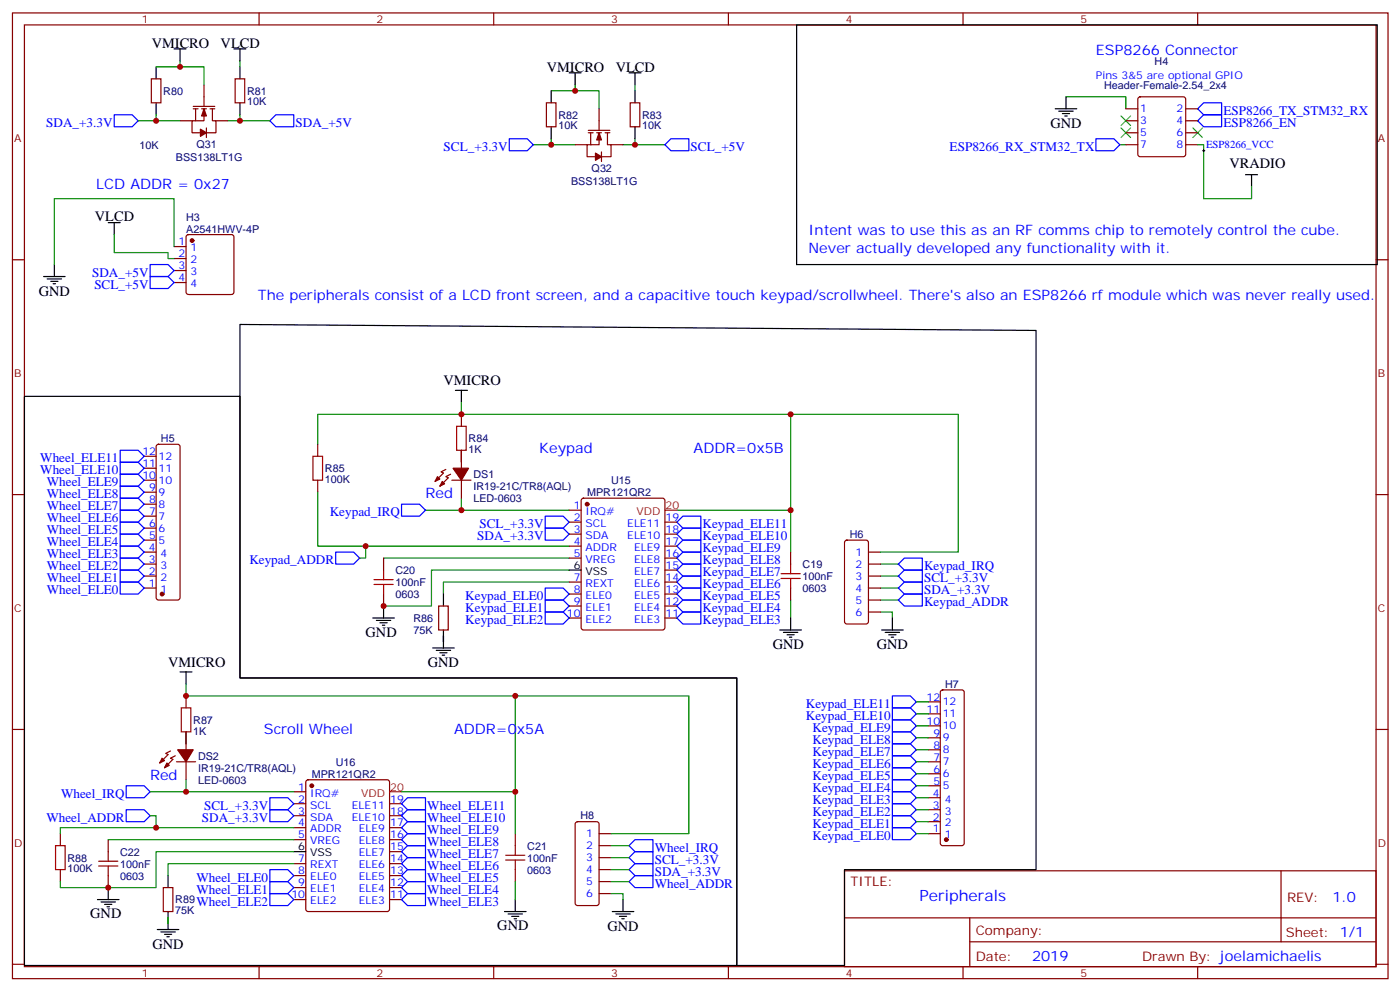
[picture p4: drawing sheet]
<svg xmlns="http://www.w3.org/2000/svg" width="413mm" height="292mm" viewBox="0 0 413 292" stroke-linecap="round" stroke-linejoin="round" font-family="sans-serif">
<g fill="none" stroke="#870000" stroke-width=".35">
<path d="M3.7 3.8h405.3v284.3h-405.3zM7.2 7.3h398.3v277.3h-398.3zM76.3 3.8v3.5M145.5 3.8v3.5M214.6 3.8v3.5M283.8 3.8v3.5M352.9 3.8v3.5M44.6 23.2h2.8v7.1h-2.8zM53.1 35.6h3.5M56.9 31.3h6.4M56.9 32h1.4M57.6 32v3.6"/>
<path d="M59.4 32h1.4M60.1 32v3.6h-3.5v3.5h2.5M60.1 25v6.3M60.8 37.7v2.8M61.9 32h1.4M62.6 32v3.6h1v3.5h-2.8M63.6 35.6h3.6M69.3 23.2h2.8v7.1h-2.8zM161 30.3h2.8v7h-2.8zM173.4 38.4h6.3M173.4 39.1h1.4M174.1 39.1v3.5"/>
<path d="M175.8 39.1h1.4M176.5 39.1v3.5h-3.5v3.5h2.5M176.5 32v6.4M178.3 39.1h1.4M179 39.1v3.5h1.1v3.5h-2.9M185.7 30.3h2.8v7h-2.8zM331.8 32h3.5M331.8 35.6h3.5M331.8 39.1h3.5M335.5 28.7l.5-.2h12.7l.5 .2 .2 .5v16.2l-.2 .5-.5 .2h-12.7l-.5-.2-.2-.5v-16.2zM349.4 32h3.5M349.4 35.6h3.5"/>
<path d="M349.4 39.1h3.5M169.5 42.6h3.5M177.2 44.7v2.9M180.1 42.6h3.5M331.8 42.6h3.5M349.4 42.6h3.5M3.7 76.5h3.5M51.3 72.6h3.5M51.3 76.1h3.5M51.3 79.7h3.5M55.1 69.3l.4-.2h12.7l.5 .2 .2 .5v16.2l-.2 .5-.5 .2h-12.7l-.5-.2-.2-.5v-16.2zM405.5 76.5h3.5"/>
<path d="M51.3 83.2h3.5M42.5 137.9h3.5M42.5 134.3h3.5M46.2 131l.5-.2h5.7l.5 .2 .2 .5v44.5l-.3 .5-.4 .2h-5.7l-.5-.3-.2-.4v-44.5zM93.6 130.8v3.5M131.4 138.2l-1.4 .7 .7 .4-2.5 2.4M132.8 139.6l-1.4 .7 .7 .4-2.5 2.5M136 122v3.5M136 132.6v5.3M3.7 145.6h3.5M42.5 159h3.5M42.5 155.5h3.5"/>
<path d="M42.5 152h3.5M42.5 148.4h3.5M42.5 144.9h3.5M42.5 141.4h3.5M93.6 141.4v3.5M133.1 141.4h5.7M136 141.4v5.3M167.7 150.2h3.5M167.7 153.7h3.5M167.7 157.3h3.5M171.5 146.9l.4-.2h23.3l.7 .4v37.7l-.4 .6-23.6 .1-.6-.5-.1-37.6zM195.9 153.7h3.6"/>
<path d="M195.9 157.3h3.6M249.1 159.2l.5-.2h5.6l.6 .5 .1 23.5-.5 .7h-5.8l-.7-.4-.1-23.6zM405.5 145.6h3.5M42.5 173.1h3.5M42.5 169.6h3.5M42.5 166.1h3.5M42.5 162.6h3.5M113 164.3v3.6M113 174.9v3.5M129.3 178.4h2.8v7.1h-2.8zM167.7 160.8h3.5M167.7 164.3h3.5"/>
<path d="M167.7 171.4h3.5M167.7 174.9h3.5M167.7 178.4h3.5M195.9 160.8h3.6M195.9 164.3h3.6M195.9 171.4h3.6M195.9 174.9h3.6M195.9 178.4h3.6M195.9 167.9h3.6M233 162.6v3.5M233 173.1v3.6M255.9 173.1h3.5"/>
<path d="M255.9 169.6h3.5M255.9 166.1h3.5M255.9 162.6h3.5M255.9 176.7h3.5M167.7 182h3.5M195.9 182h3.6M255.9 180.2h3.5M3.7 214.8h3.5M54.8 204.9v3.5M54.8 215.5v5.3M273.5 217.2h3.6M273.5 213.7h3.6"/>
<path d="M273.5 210.2h3.6M273.5 206.7h3.6M277.3 203.3l.5-.2h5.6l.5 .2 .2 .5v44.5l-.2 .5-.5 .2h-5.6l-.5-.2-.2-.5v-44.5zM405.5 214.8h3.5M50.2 221.1l-1.4 .7 .7 .4-2.4 2.4M51.6 222.5l-1.4 .7 .7 .4-2.4 2.5M52 224.3h5.6M54.8 224.3v5.3M86.6 233.1h3.5M86.6 236.6h3.5M90.3 229.8l.5-.2h23.3l.6 .4 .1 37.7-.5 .6-23.5 .1-.6-.5-.1-37.6zM114.8 236.6h3.5"/>
<path d="M273.5 224.3h3.6M273.5 238.4h3.6M273.5 234.9h3.6M273.5 231.4h3.6M273.5 227.8h3.6M273.5 220.8h3.6M17.8 245.5v3.5M17.8 256v3.6M31.9 247.2v3.6M31.9 257.8v3.5M86.6 240.2h3.5M86.6 243.7h3.5"/>
<path d="M86.6 247.2h3.5M86.6 254.3h3.5M86.6 257.8h3.5M114.8 240.2h3.5M114.8 243.7h3.5M114.8 247.2h3.5M114.8 254.3h3.5M114.8 257.8h3.5M114.8 250.8h3.5M151.8 245.5v3.5M151.8 256v3.6M169.7 242.1l.5-.2h5.6l.7 .5v23.5l-.4 .7h-5.9l-.7-.4v-23.6z"/>
<path d="M176.5 245.5h3.6M176.5 249h3.6M176.5 252.5h3.6M176.5 256h3.6M176.5 259.6h3.6M248.8 256.4h156.7v28.2h-156.7zM273.5 245.5h3.6M273.5 241.9h3.6M377.5 256.4v20.9M48.1 261.3h2.8v7.1h-2.8zM86.6 261.3h3.5M86.6 264.9h3.5"/>
<path d="M114.8 261.3h3.5M114.8 264.9h3.5M176.5 263.1h3.6M248.9 270.2h156.5M285.8 277.3h119.6M285.8 270.2v14.2M3.7 283.9h3.5M76.3 284.6v3.5M145.5 284.6v3.5M214.6 284.6v3.5M283.8 284.6v3.5M352.9 284.6v3.5"/>
<path d="M405.5 283.9h3.5"/>
</g>
<g fill="#870000" stroke="#870000" stroke-width=".35">
<path d="M60.1 32l.7 2.1h-1.4z"/>
<path d="M59.1 38l1.7 1.1-1.7 1z"/>
<path d="M176.5 39.1l.7 2.1h-1.4z"/>
<path d="M175.5 45.1l1.7 1-1.7 1.1z"/>
<path d="M49.2 224.6l.7 .8-1.4 .7z"/>
<path d="M47.8 223.2l.7 .7-1.4 .7z"/>
<path d="M52.4 220.8h4.5l-2.1 3.5z"/>
<path d="M130.3 141.7l.7 .8-1.4 .7z"/>
<path d="M128.9 140.3l.7 .7-1.4 .7z"/>
<path d="M133.5 137.9h4.6l-2.1 3.5z"/>
<circle cx="91.9" cy="231.4" r=".53"/>
<circle cx="47.8" cy="174.9" r=".53"/>
<circle cx="278.8" cy="247.2" r=".53"/>
<circle cx="173" cy="148.4" r=".53"/>
<circle cx="56.6" cy="70.8" r=".53"/>
</g>
<g fill="none" stroke="#000" stroke-width=".35">
<path d="M46 19.7v3.5M51.3 14.4h3.5M53.1 14.4v3.5M68.9 14.4h3.6M70.7 14.4v3.5M70.7 19.7v3.5M234.7 7.3h171.1v70.6h-171.1zM46 30.3v3.5M70.7 30.3v3.5M162.4 26.7v3.6M162.4 37.3v3.6M167.7 21.4h3.5"/>
<path d="M169.5 21.4v3.6M185.3 21.4h3.6M187.1 21.4v3.6M187.1 26.7v3.6M187.1 37.3v3.6M310.9 32h6.4M312 32.7h4.2M313.1 33.4h2.1M313.8 34.1h.7M314.1 28.5v3.5M367 51.4h3.6M368.8 51.4v3.6"/>
<path d="M16 77.9v3.5M31.9 65.5h3.5M33.7 65.5v3.6M12.8 81.4h6.4M13.9 82.1h4.2M15 82.8h2.1M15.7 83.5h.7M70.7 95.5l234.6 1.8v158.7h-56.5v28.3h-31.7v-84.7h-146.4zM7.2 116.7h63.5v82.9h146.4v84.7h-209.9zM134.2 114.9h3.5M136 114.9v3.6M113 178.4v3.6"/>
<path d="M130.7 174.9v3.5M167.7 167.9h3.5M53.1 197.8h3.5M54.8 197.8v3.6M109.9 182h6.3M110.9 182.7h4.2M112 183.4h2.1M112.7 184.1h.7M127.5 190.8h6.3M128.6 191.5h4.2M129.6 192.2h2.1M130.3 192.9h.7"/>
<path d="M130.7 185.5v5.3M229.8 185.5h6.3M230.9 186.2h4.2M231.9 186.9h2.1M232.6 187.6h.7M233 182v3.5M259.8 185.5h6.3M260.8 186.2h4.3M261.9 186.9h2.1M262.6 187.6h.7M263 182v3.5M49.5 257.8v3.5"/>
<path d="M86.6 250.8h3.5M28.7 264.9h6.4M29.8 265.6h4.2M30.8 266.3h2.1M31.5 267h.7M31.9 261.3v3.6M46.4 273.7h6.3M47.4 274.4h4.2M48.5 275.1h2.1M49.2 275.8h.7M49.5 268.4v5.3M148.7 268.4h6.3"/>
<path d="M149.7 269.1h4.3M150.8 269.8h2.1M151.5 270.5h.7M151.8 264.9v3.5M180.4 268.4h6.4M181.5 269.1h4.2M182.5 269.8h2.1M183.2 270.5h.7M183.6 264.9v3.5"/>
</g>
<path d="M195.9 150.2h3.6M114.8 233.1h3.5" fill="none" stroke="#f00" stroke-width=".35"/>
<g fill="none" stroke="#008700" stroke-width=".35">
<path d="M46 19.7h14.1v5.3M53.1 17.9v1.8M70.7 17.9v1.8M40.7 35.6h5.3M46 33.8v1.8h7.1M70.7 33.8v1.8h-3.5M70.7 35.6h8.8M162.4 26.7h14.1v5.3M169.5 25v1.7M187.1 25v1.7M314.1 28.5h17.7v3.5M157.1 42.6h5.3"/>
<path d="M162.4 40.9v1.7h7.1M187.1 40.9v1.7h-3.5M187.1 42.6h8.8M330 42.6h1.8M352.9 42.6h1.8v15.9h14.1v-3.5M33.7 69.1v5.3h15.8v1.7h1.8M51.3 72.6v-14.1h-35.3v19.4M136 118.5v3.5M136 122h97v28.2M136 122h-42.4v8.8M136 132.6v3.5M233 122h49.4v40.6h-23"/>
<path d="M93.6 144.9v15.9h74.1M125.4 150.2h10.6M136 146.7v3.5h31.7M199.5 150.2h33.5v12.4M107.7 160.8v3.5h-1.7M113 164.3h54.7M167.7 167.9h-40.6v10.5h-14.1M167.7 171.4h-37v3.5M233 176.7v5.3M259.4 176.7h5.3M259.4 173.1h5.3M259.4 169.6h5.3"/>
<path d="M259.4 166.1h5.3M130.7 187.3v1.7M259.4 180.2h3.6v1.8M54.8 201.4v3.5h97v28.2M54.8 215.5v3.5M151.8 204.9h51.2v40.6h-22.9M270 217.2h3.5M270 213.7h3.5M270 210.2h3.5M270 206.7h3.5M44.2 233.1h10.6M54.8 229.6v3.5h31.8"/>
<path d="M118.3 233.1h33.5v12.4M270 238.4h3.5M270 234.9h3.5M270 231.4h3.5M270 227.8h3.5M270 224.3h3.5M270 220.8h3.5M31.9 247.2h54.7M44.2 240.2h1.8v3.5M86.6 254.3h-37.1v3.5M86.6 243.7h-68.8v1.8M86.6 250.8h-40.6v10.5h-28.2v-1.7"/>
<path d="M151.8 259.6v5.3M180.1 249h5.2M180.1 252.5h5.2M180.1 256h5.2M180.1 259.6h5.2M270 241.9h3.5M270 245.5h3.5M49.5 270.2v1.7M180.1 263.1h3.5v1.8"/>
</g>
<g fill="none" stroke="#00f" stroke-width=".35">
<path d="M33.7 33.8h5.2l1.8 1.8-1.8 1.7h-5.2zM81.3 33.8h5.3v3.5h-5.3l-1.8-1.7zM354.7 33.8h5.3v3.5h-5.3l-1.8-1.7zM354.7 30.3h5.3v3.5h-5.3l-1.8-1.8zM150.1 40.9h5.3l1.7 1.7-1.7 1.8h-5.3zM197.7 40.9h5.3v3.5h-5.3l-1.8-1.8zM322.9 40.9h5.3l1.8 1.7-1.8 1.8h-5.3zM44.2 77.9h5.3l1.8 1.8-1.8 1.7h-5.3zM44.2 81.4h5.3l1.8 1.8-1.8 1.7h-5.3zM35.4 139.6h5.3l1.8 1.8-1.8 1.8h-5.3zM35.4 136.1h5.3l1.8 1.8-1.8 1.7h-5.3zM35.4 132.6h5.3l1.8 1.7-1.8 1.8h-5.3z"/>
<path d="M35.4 157.3h5.3l1.8 1.7-1.8 1.8h-5.3zM35.4 153.7h5.3l1.8 1.8-1.8 1.8h-5.3zM35.4 150.2h5.3l1.8 1.8-1.8 1.7h-5.3zM35.4 146.7h5.3l1.8 1.7-1.8 1.8h-5.3zM35.4 143.2h5.3l1.8 1.7-1.8 1.8h-5.3zM118.3 148.4h5.3l1.8 1.8-1.8 1.8h-5.3zM160.7 155.5h5.2l1.8 1.8-1.8 1.7h-5.2zM160.7 152h5.2l1.8 1.7-1.8 1.8h-5.2zM199.5 157.3l1.7-1.8h5.3v3.5h-5.3zM201.2 159h5.3v3.6h-5.3l-1.7-1.8zM201.2 152h5.3v3.5h-5.3l-1.7-1.8zM35.4 160.8h5.3l1.8 1.8-1.8 1.7h-5.3z"/>
<path d="M35.4 164.3h5.3l1.8 1.8-1.8 1.8h-5.3zM35.4 167.9h5.3l1.8 1.7-1.8 1.8h-5.3zM35.4 171.4h5.3l1.8 1.7-1.8 1.8h-5.3zM98.9 162.6h5.3l1.8 1.7-1.8 1.8h-5.3zM160.7 176.7h5.2l1.8 1.7-1.8 1.8h-5.2zM160.7 173.1h5.2l1.8 1.8-1.8 1.8h-5.2zM199.5 174.9l1.7-1.8h5.3v3.6h-5.3zM199.5 171.4l1.7-1.8h5.3v3.5h-5.3zM199.5 167.9l1.7-1.8h5.3v3.5h-5.3zM199.5 164.3l1.7-1.7h5.3v3.5h-5.3zM201.2 176.7h5.3v3.5h-5.3l-1.7-1.8zM266.5 174.9h5.3v3.5h-5.3l-1.8-1.7z"/>
<path d="M266.5 171.4h5.3v3.5h-5.3l-1.8-1.8zM266.5 167.9h5.3v3.5h-5.3l-1.8-1.8zM266.5 164.3h5.3v3.6h-5.3l-1.8-1.8zM160.7 180.2h5.2l1.8 1.8-1.8 1.7h-5.2zM201.2 180.2h5.3v3.5h-5.3l-1.7-1.7zM263 204.9h5.3l1.7 1.8-1.7 1.7h-5.3zM263 208.4h5.3l1.7 1.8-1.7 1.7h-5.3zM263 211.9h5.3l1.7 1.8-1.7 1.8h-5.3zM263 215.5h5.3l1.7 1.7-1.7 1.8h-5.3zM263 219h5.3l1.7 1.8-1.7 1.7h-5.3zM37.2 231.4h5.3l1.7 1.7-1.7 1.8h-5.3zM37.2 238.4h5.3l1.7 1.8-1.7 1.7h-5.3z"/>
<path d="M79.5 234.9h5.3l1.8 1.7-1.8 1.8h-5.3zM79.5 238.4h5.3l1.8 1.8-1.8 1.7h-5.3zM120.1 234.9h5.3v3.5h-5.3l-1.8-1.8zM120.1 238.4h5.3v3.5h-5.3l-1.8-1.7zM263 236.6h5.3l1.7 1.8-1.7 1.8h-5.3zM263 222.5h5.3l1.7 1.8-1.7 1.8h-5.3zM263 226.1h5.3l1.7 1.7-1.7 1.8h-5.3zM263 229.6h5.3l1.7 1.8-1.7 1.7h-5.3zM263 233.1h5.3l1.7 1.8-1.7 1.7h-5.3zM79.5 256h5.3l1.8 1.8-1.8 1.8h-5.3zM79.5 259.6h5.3l1.8 1.7-1.8 1.8h-5.3zM120.1 241.9h5.3v3.6h-5.3l-1.8-1.8z"/>
<path d="M120.1 245.5h5.3v3.5h-5.3l-1.8-1.8zM120.1 249h5.3v3.5h-5.3l-1.8-1.7zM120.1 252.5h5.3v3.5h-5.3l-1.8-1.7zM120.1 256h5.3v3.6h-5.3l-1.8-1.8zM120.1 259.6h5.3v3.5h-5.3l-1.8-1.8zM185.3 259.6l1.8-1.8h5.3v3.5h-5.3zM187.1 247.2h5.3v3.6h-5.3l-1.8-1.8zM187.1 250.8h5.3v3.5h-5.3l-1.8-1.8zM187.1 254.3h5.3v3.5h-5.3l-1.8-1.8zM263 243.7h5.3l1.7 1.8-1.7 1.7h-5.3zM263 240.2h5.3l1.7 1.7-1.7 1.8h-5.3zM79.5 263.1h5.3l1.8 1.8-1.8 1.7h-5.3z"/>
<path d="M120.1 263.1h5.3v3.5h-5.3l-1.8-1.7z"/>
</g>
<g fill="none" stroke="#a10000" stroke-width=".35">
<path d="M92.2 134.3h2.8v7.1h-2.8zM134.5 125.5h2.9v7.1h-2.9zM110.2 172.1h5.7M110.2 170.7h5.7M113 167.9v2.8M113 172.1v2.8M230.2 170.3h5.6M230.2 168.9h5.6M233 166.1v2.8M233 170.3v2.8M53.4 208.4h2.8v7.1h-2.8zM16.4 249h2.8v7h-2.8z"/>
<path d="M29.1 255h5.6M29.1 253.6h5.6M31.9 250.8v2.8M31.9 255v2.8M149 253.2h5.7M149 251.8h5.7M151.8 249v2.8M151.8 253.2v2.8"/>
</g>
<path d="M330.3 37.7l2.9 2.8M330.3 34.1l2.9 2.9M333.2 37.7l-2.9 2.8M333.2 34.1l-2.9 2.9M351.5 37.7l2.8 2.8M354.3 37.7l-2.8 2.8" fill="none" stroke="#3c3" stroke-width=".35"/>
<path d="M354.3 44.4h.7M354.7 44v.7" fill="none" stroke="#000" stroke-width=".29"/>
<g fill="#c00">
<circle cx="54.8" cy="204.9" r=".88"/>
<circle cx="233" cy="122" r=".88"/>
<circle cx="107.7" cy="160.8" r=".88"/>
<circle cx="113" cy="178.4" r=".88"/>
<circle cx="233" cy="150.2" r=".88"/>
<circle cx="136" cy="150.2" r=".88"/>
<circle cx="136" cy="122" r=".88"/>
<circle cx="54.8" cy="233.1" r=".88"/>
<circle cx="151.8" cy="233.1" r=".88"/>
<circle cx="31.9" cy="261.3" r=".88"/>
<circle cx="187.1" cy="42.6" r=".88"/>
<circle cx="162.4" cy="42.6" r=".88"/>
<circle cx="169.5" cy="26.7" r=".88"/>
<circle cx="53.1" cy="19.7" r=".88"/>
<circle cx="46" cy="35.6" r=".88"/>
<circle cx="70.7" cy="35.6" r=".88"/>
<circle cx="46" cy="243.7" r=".88"/>
<circle cx="151.8" cy="204.9" r=".88"/>
</g>
<text font-size="4.6" fill="#00f" x="270.9" y="265.4">Peripherals</text>
<g font-size="4.2">
<text x="44.7" y="14">VMICRO</text>
<text x="65" y="14">VLCD</text>
<text x="161.1" y="21.1">VMICRO</text>
<text x="181.4" y="21.1">VLCD</text>
<text x="309.5" y="37.7">GND</text>
<text x="362.3" y="49.3">VRADIO</text>
<text x="28" y="65.2">VLCD</text>
<text x="11.4" y="87.1">GND</text>
<text x="130.7" y="113.4">VMICRO</text>
<text x="107.7" y="187.5">GND</text>
<text x="227.7" y="191">GND</text>
<text x="258.4" y="191.1">GND</text>
<text x="49.5" y="196.3">VMICRO</text>
<text x="126.1" y="196.4">GND</text>
<text x="26.6" y="270.4">GND</text>
<text x="146.5" y="273.9">GND</text>
<text x="179" y="274">GND</text>
<text x="44.9" y="279.3">GND</text>
</g>
<g font-size="4.2" fill="#00f">
<text x="322.9" y="16.2">ESP8266 Connector</text>
<text x="28.4" y="55.7">LCD ADDR = 0x27</text>
<text x="238.3" y="69.1">Intent was to use this as an RF comms chip to remotely control the cube.</text>
<text x="238.3" y="74.4">Never actually developed any functionality with it.</text>
<text x="76" y="88.5">The peripherals consist of a LCD front screen, and a capacitive touch keypad/scrollwheel. There's also an ESP8266 rf module which was never really used.</text>
<text x="158.9" y="133.3">Keypad</text>
<text x="204.4" y="133.3">ADDR=0x5B</text>
<text x="125.4" y="146.7">Red</text>
<text x="77.8" y="216.2">Scroll Wheel</text>
<text x="133.8" y="216.2">ADDR=0x5A</text>
<text x="44.2" y="229.6">Red</text>
<text x="392.6" y="265.7">1.0</text>
<text x="304.1" y="283">2019</text>
</g>
<g font-size="3.9" fill="#00f">
<text x="360.5" y="33.8">ESP8266_TX_STM32_RX</text>
<text x="13.6" y="37.3">SDA_+3.3V</text>
<text x="87.1" y="37.3">SDA_+5V</text>
<text x="360.5" y="37.3">ESP8266_EN</text>
<text x="130.7" y="44.4">SCL_+3.3V</text>
<text x="203.5" y="44.4">SCL_+5V</text>
<text x="279.8" y="44.4">ESP8266_RX_STM32_TX</text>
<text x="27.1" y="81.4">SDA_+5V</text>
<text x="27.8" y="84.9">SCL_+5V</text>
<text x="11.9" y="136.1">Wheel_ELE11</text>
<text x="11.9" y="139.6">Wheel_ELE10</text>
<text x="13.8" y="143.2">Wheel_ELE9</text>
<text x="13.8" y="146.7">Wheel_ELE8</text>
<text x="13.8" y="153.7">Wheel_ELE6</text>
<text x="13.8" y="150.2">Wheel_ELE7</text>
<text x="97.2" y="152">Keypad_IRQ</text>
<text x="141.3" y="155.5">SCL_+3.3V</text>
<text x="207" y="155.5">Keypad_ELE11</text>
<text x="13.8" y="160.8">Wheel_ELE4</text>
<text x="13.8" y="157.3">Wheel_ELE5</text>
<text x="140.6" y="159">SDA_+3.3V</text>
<text x="207" y="159">Keypad_ELE10</text>
<text x="13.8" y="164.3">Wheel_ELE3</text>
<text x="13.8" y="167.9">Wheel_ELE2</text>
<text x="73.5" y="166.1">Keypad_ADDR</text>
<text x="207" y="166.1">Keypad_ELE8</text>
<text x="207" y="162.6">Keypad_ELE9</text>
<text x="272.3" y="167.9">Keypad_IRQ</text>
<text x="13.8" y="171.4">Wheel_ELE1</text>
<text x="207" y="173.1">Keypad_ELE6</text>
<text x="207" y="169.6">Keypad_ELE7</text>
<text x="272.3" y="171.4">SCL_+3.3V</text>
<text x="13.8" y="174.9">Wheel_ELE0</text>
<text x="137.1" y="176.7">Keypad_ELE0</text>
<text x="207" y="176.7">Keypad_ELE5</text>
<text x="272.3" y="178.4">Keypad_ADDR</text>
<text x="272.3" y="174.9">SDA_+3.3V</text>
<text x="137.1" y="183.7">Keypad_ELE2</text>
<text x="137.1" y="180.2">Keypad_ELE1</text>
<text x="207" y="183.7">Keypad_ELE3</text>
<text x="207" y="180.2">Keypad_ELE4</text>
<text x="237.5" y="208.4">Keypad_ELE11</text>
<text x="237.5" y="211.9">Keypad_ELE10</text>
<text x="239.4" y="215.5">Keypad_ELE9</text>
<text x="239.4" y="219">Keypad_ELE8</text>
<text x="239.4" y="222.5">Keypad_ELE7</text>
<text x="239.4" y="226.1">Keypad_ELE6</text>
<text x="239.4" y="229.6">Keypad_ELE5</text>
<text x="239.4" y="233.1">Keypad_ELE4</text>
<text x="18" y="234.9">Wheel_IRQ</text>
<text x="60.2" y="238.4">SCL_+3.3V</text>
<text x="125.9" y="238.4">Wheel_ELE11</text>
<text x="239.4" y="236.6">Keypad_ELE3</text>
<text x="13.7" y="241.9">Wheel_ADDR</text>
<text x="59.5" y="241.9">SDA_+3.3V</text>
<text x="125.9" y="241.9">Wheel_ELE10</text>
<text x="125.9" y="245.5">Wheel_ELE9</text>
<text x="239.4" y="243.7">Keypad_ELE1</text>
<text x="239.4" y="240.2">Keypad_ELE2</text>
<text x="125.9" y="249">Wheel_ELE8</text>
<text x="192.9" y="250.8">Wheel_IRQ</text>
<text x="239.4" y="247.2">Keypad_ELE0</text>
<text x="125.9" y="252.5">Wheel_ELE7</text>
<text x="125.9" y="256">Wheel_ELE6</text>
<text x="192.9" y="254.3">SCL_+3.3V</text>
<text x="192.9" y="257.8">SDA_+3.3V</text>
<text x="57.9" y="259.6">Wheel_ELE0</text>
<text x="57.9" y="263.1">Wheel_ELE1</text>
<text x="125.9" y="259.6">Wheel_ELE5</text>
<text x="125.9" y="263.1">Wheel_ELE4</text>
<text x="192.9" y="261.3">Wheel_ADDR</text>
<text x="57.9" y="266.6">Wheel_ELE2</text>
<text x="125.9" y="266.6">Wheel_ELE3</text>
</g>
<g font-size="3.9" fill="#800">
<text x="250.6" y="261">TITLE:</text>
<text x="379.2" y="265.7">REV:</text>
<text x="287.5" y="275.2">Company:</text>
<text x="378.9" y="275.8">Sheet: 1/1</text>
<text x="287.5" y="282.9">Date:</text>
<text x="336.6" y="282.9">Drawn By: joelamichaelis</text>
</g>
<g font-size="3.2" fill="#800">
<text x="41.8" y="6.8">1</text>
<text x="110.9" y="6.8">2</text>
<text x="180.1" y="6.8">3</text>
<text x="249.2" y="6.8">4</text>
<text x="318.3" y="6.8">5</text>
<text x="4.2" y="41.9">A</text>
<text x="406" y="41.9">A</text>
<text x="4.2" y="111.1">B</text>
<text x="406" y="111.1">B</text>
<text x="4.2" y="180.2">C</text>
<text x="406" y="180.2">C</text>
<text x="4.2" y="249.3">D</text>
<text x="406" y="249.3">D</text>
<text x="41.8" y="287.6">1</text>
<text x="110.9" y="287.6">2</text>
<text x="180.1" y="287.6">3</text>
<text x="249.2" y="287.6">4</text>
<text x="318.3" y="287.6">5</text>
</g>
<g font-size="3.2" fill="#00f">
<text x="322.9" y="23.2">Pins 3&amp;5 are optional GPIO</text>
<text x="336" y="33.1">1</text>
<text x="346.7" y="33.1">2</text>
<text x="336" y="36.6">3</text>
<text x="336" y="40.1">5</text>
<text x="346.7" y="36.6">4</text>
<text x="346.7" y="40.1">6</text>
<text x="336" y="43.7">7</text>
<text x="346.7" y="43.7">8</text>
<text x="355.4" y="43.5">ESP8266_VCC</text>
<text x="52.6" y="72.2">1</text>
<text x="52.6" y="75.8">2</text>
<text x="56.1" y="74">1</text>
<text x="56.1" y="77.5">2</text>
<text x="52.6" y="79.3">3</text>
<text x="52.6" y="82.8">4</text>
<text x="56.1" y="81.1">3</text>
<text x="56.1" y="84.6">4</text>
<text x="42" y="137.5">11</text>
<text x="42" y="134">12</text>
<text x="46.7" y="135.4">12</text>
<text x="42" y="141">10</text>
<text x="46.7" y="142.5">10</text>
<text x="46.7" y="138.9">11</text>
<text x="44" y="148.1">8</text>
<text x="44" y="144.6">9</text>
<text x="46.7" y="149.5">8</text>
<text x="46.7" y="146">9</text>
<text x="169" y="149.9">1</text>
<text x="44" y="155.2">6</text>
<text x="44" y="151.6">7</text>
<text x="46.7" y="153">7</text>
<text x="169" y="153.4">2</text>
<text x="172.5" y="151.6">IRQ#</text>
<text x="172.5" y="155.2">SCL</text>
<text x="184.8" y="155.2">ELE11</text>
<text x="196.1" y="153.4">19</text>
<text x="44" y="158.7">5</text>
<text x="46.7" y="160.1">5</text>
<text x="46.7" y="156.6">6</text>
<text x="169" y="156.9">3</text>
<text x="169" y="160.4">4</text>
<text x="172.5" y="158.7">SDA</text>
<text x="184.8" y="158.7">ELE10</text>
<text x="196.1" y="160.4">17</text>
<text x="196.1" y="156.9">18</text>
<text x="43.8" y="165.7">3</text>
<text x="43.8" y="162.2">4</text>
<text x="47.3" y="167.5">3</text>
<text x="47.3" y="164">4</text>
<text x="169" y="164">5</text>
<text x="172.5" y="162.2">ADDR</text>
<text x="172.5" y="165.7">VREG</text>
<text x="186.8" y="165.7">ELE8</text>
<text x="186.8" y="162.2">ELE9</text>
<text x="196.1" y="167.5">15</text>
<text x="196.1" y="164">16</text>
<text x="252.1" y="163.6">1</text>
<text x="252.1" y="167.1">2</text>
<text x="43.8" y="172.8">1</text>
<text x="43.8" y="169.3">2</text>
<text x="47.3" y="171">2</text>
<text x="169" y="171">7</text>
<text x="172.5" y="172.8">REXT</text>
<text x="186.8" y="172.8">ELE6</text>
<text x="186.8" y="169.3">ELE7</text>
<text x="196.1" y="171">14</text>
<text x="252.1" y="170.7">3</text>
<text x="47.3" y="174.6">1</text>
<text x="169" y="174.6">8</text>
<text x="169" y="178.1">9</text>
<text x="172.5" y="176.3">ELE0</text>
<text x="172.5" y="179.8">ELE1</text>
<text x="186.8" y="179.8">ELE4</text>
<text x="186.8" y="176.3">ELE5</text>
<text x="196.1" y="178.1">12</text>
<text x="196.1" y="174.6">13</text>
<text x="252.1" y="174.2">4</text>
<text x="252.1" y="177.7">5</text>
<text x="167" y="181.6">10</text>
<text x="172.5" y="183.4">ELE2</text>
<text x="186.8" y="183.4">ELE3</text>
<text x="196.1" y="181.6">11</text>
<text x="252.1" y="181.3">6</text>
<text x="273" y="209.8">11</text>
<text x="273" y="206.3">12</text>
<text x="277.8" y="207.7">12</text>
<text x="273" y="213.4">10</text>
<text x="277.8" y="214.8">10</text>
<text x="277.8" y="211.2">11</text>
<text x="275.1" y="220.4">8</text>
<text x="275.1" y="216.9">9</text>
<text x="277.8" y="221.8">8</text>
<text x="277.8" y="218.3">9</text>
<text x="275.1" y="227.5">6</text>
<text x="275.1" y="223.9">7</text>
<text x="277.8" y="225.4">7</text>
<text x="87.9" y="232.8">1</text>
<text x="275.1" y="231">5</text>
<text x="277.8" y="232.4">5</text>
<text x="277.8" y="228.9">6</text>
<text x="87.9" y="236.3">2</text>
<text x="87.9" y="239.8">3</text>
<text x="91.4" y="234.5">IRQ#</text>
<text x="91.4" y="238.1">SCL</text>
<text x="103.7" y="238.1">ELE11</text>
<text x="115" y="239.8">18</text>
<text x="115" y="236.3">19</text>
<text x="274.9" y="238.1">3</text>
<text x="274.9" y="234.5">4</text>
<text x="278.4" y="239.8">3</text>
<text x="278.4" y="236.3">4</text>
<text x="87.9" y="243.3">4</text>
<text x="91.4" y="241.6">SDA</text>
<text x="91.4" y="245.1">ADDR</text>
<text x="103.7" y="241.6">ELE10</text>
<text x="105.7" y="245.1">ELE9</text>
<text x="115" y="243.3">17</text>
<text x="274.9" y="245.1">1</text>
<text x="274.9" y="241.6">2</text>
<text x="278.4" y="243.3">2</text>
<text x="87.9" y="246.9">5</text>
<text x="91.4" y="248.6">VREG</text>
<text x="105.7" y="248.6">ELE8</text>
<text x="115" y="250.4">15</text>
<text x="115" y="246.9">16</text>
<text x="172.8" y="246.5">1</text>
<text x="172.8" y="250">2</text>
<text x="278.4" y="246.9">1</text>
<text x="87.9" y="253.9">7</text>
<text x="87.9" y="257.5">8</text>
<text x="91.4" y="255.7">REXT</text>
<text x="105.7" y="255.7">ELE6</text>
<text x="105.7" y="252.2">ELE7</text>
<text x="115" y="257.5">13</text>
<text x="115" y="253.9">14</text>
<text x="172.8" y="253.6">3</text>
<text x="172.8" y="257.1">4</text>
<text x="87.9" y="261">9</text>
<text x="91.4" y="259.2">ELE0</text>
<text x="91.4" y="262.7">ELE1</text>
<text x="105.7" y="262.7">ELE4</text>
<text x="105.7" y="259.2">ELE5</text>
<text x="115" y="261">12</text>
<text x="172.8" y="260.6">5</text>
<text x="85.9" y="264.5">10</text>
<text x="91.4" y="266.3">ELE2</text>
<text x="105.7" y="266.3">ELE3</text>
<text x="115" y="264.5">11</text>
<text x="172.8" y="264.2">6</text>
</g>
<g font-size="3.2" fill="#000080">
<text x="340.2" y="19.1">H4</text>
<text x="48.1" y="27.9">R80</text>
<text x="72.8" y="27.9">R81</text>
<text x="325.3" y="26.1">Header-Female-2.54_2x4</text>
<text x="72.8" y="31">10K</text>
<text x="164.5" y="34.9">R82</text>
<text x="189.2" y="34.9">R83</text>
<text x="164.5" y="38.1">10K</text>
<text x="189.2" y="38.1">10K</text>
<text x="41.1" y="43.7">10K</text>
<text x="51.8" y="47.3">BSS138LT1G</text>
<text x="57.9" y="43.5">Q31</text>
<text x="174.3" y="50.5">Q32</text>
<text x="168.3" y="54.3">BSS138LT1G</text>
<text x="54.8" y="65">H3</text>
<text x="54.9" y="68.5">A2541HWV-4P</text>
<text x="47.4" y="130.2">H5</text>
<text x="138.1" y="130.2">R84</text>
<text x="138.1" y="133.4">1K</text>
<text x="95.7" y="142.2">100K</text>
<text x="95.7" y="139">R85</text>
<text x="139.5" y="140.8">DS1</text>
<text x="180.1" y="142.6">U15</text>
<text x="139.5" y="144.4">IR19-21C/TR8(AQL)</text>
<text x="139.5" y="147.9">LED-0603</text>
<text x="173" y="146.1">MPR121QR2</text>
<text x="250.4" y="158.3">H6</text>
<text x="236.5" y="167.3">C19</text>
<text x="116.6" y="172.6">100nF</text>
<text x="116.6" y="169.1">C20</text>
<text x="236.5" y="170.8">100nF</text>
<text x="116.6" y="176.1">0603</text>
<text x="236.5" y="174.3">0603</text>
<text x="121.8" y="183.2">R86</text>
<text x="121.8" y="186.7">75K</text>
<text x="278.5" y="202.5">H7</text>
<text x="56.9" y="213.1">R87</text>
<text x="56.9" y="216.3">1K</text>
<text x="58.3" y="227.3">IR19-21C/TR8(AQL)</text>
<text x="58.3" y="223.7">DS2</text>
<text x="98.9" y="225.5">U16</text>
<text x="58.3" y="230.8">LED-0603</text>
<text x="91.9" y="229">MPR121QR2</text>
<text x="171.1" y="241.2">H8</text>
<text x="35.4" y="252">C22</text>
<text x="155.4" y="250.2">C21</text>
<text x="19.9" y="256.8">100K</text>
<text x="19.9" y="253.7">R88</text>
<text x="35.4" y="255.5">100nF</text>
<text x="155.4" y="253.7">100nF</text>
<text x="155.4" y="257.2">0603</text>
<text x="35.4" y="259">0603</text>
<text x="51.6" y="269.2">75K</text>
<text x="51.6" y="266">R89</text>
</g>
<g font-size="3.2" fill="#f00">
<text x="196.1" y="149.9">20</text>
<text x="187.6" y="151.6">VDD</text>
<text x="115" y="232.8">20</text>
<text x="106.4" y="234.5">VDD</text>
</g>
<g font-size="3.2">
<text x="169" y="167.5">6</text>
<text x="172.5" y="169.3">VSS</text>
<text x="87.9" y="250.4">6</text>
<text x="91.4" y="252.2">VSS</text>
</g>
</svg>
